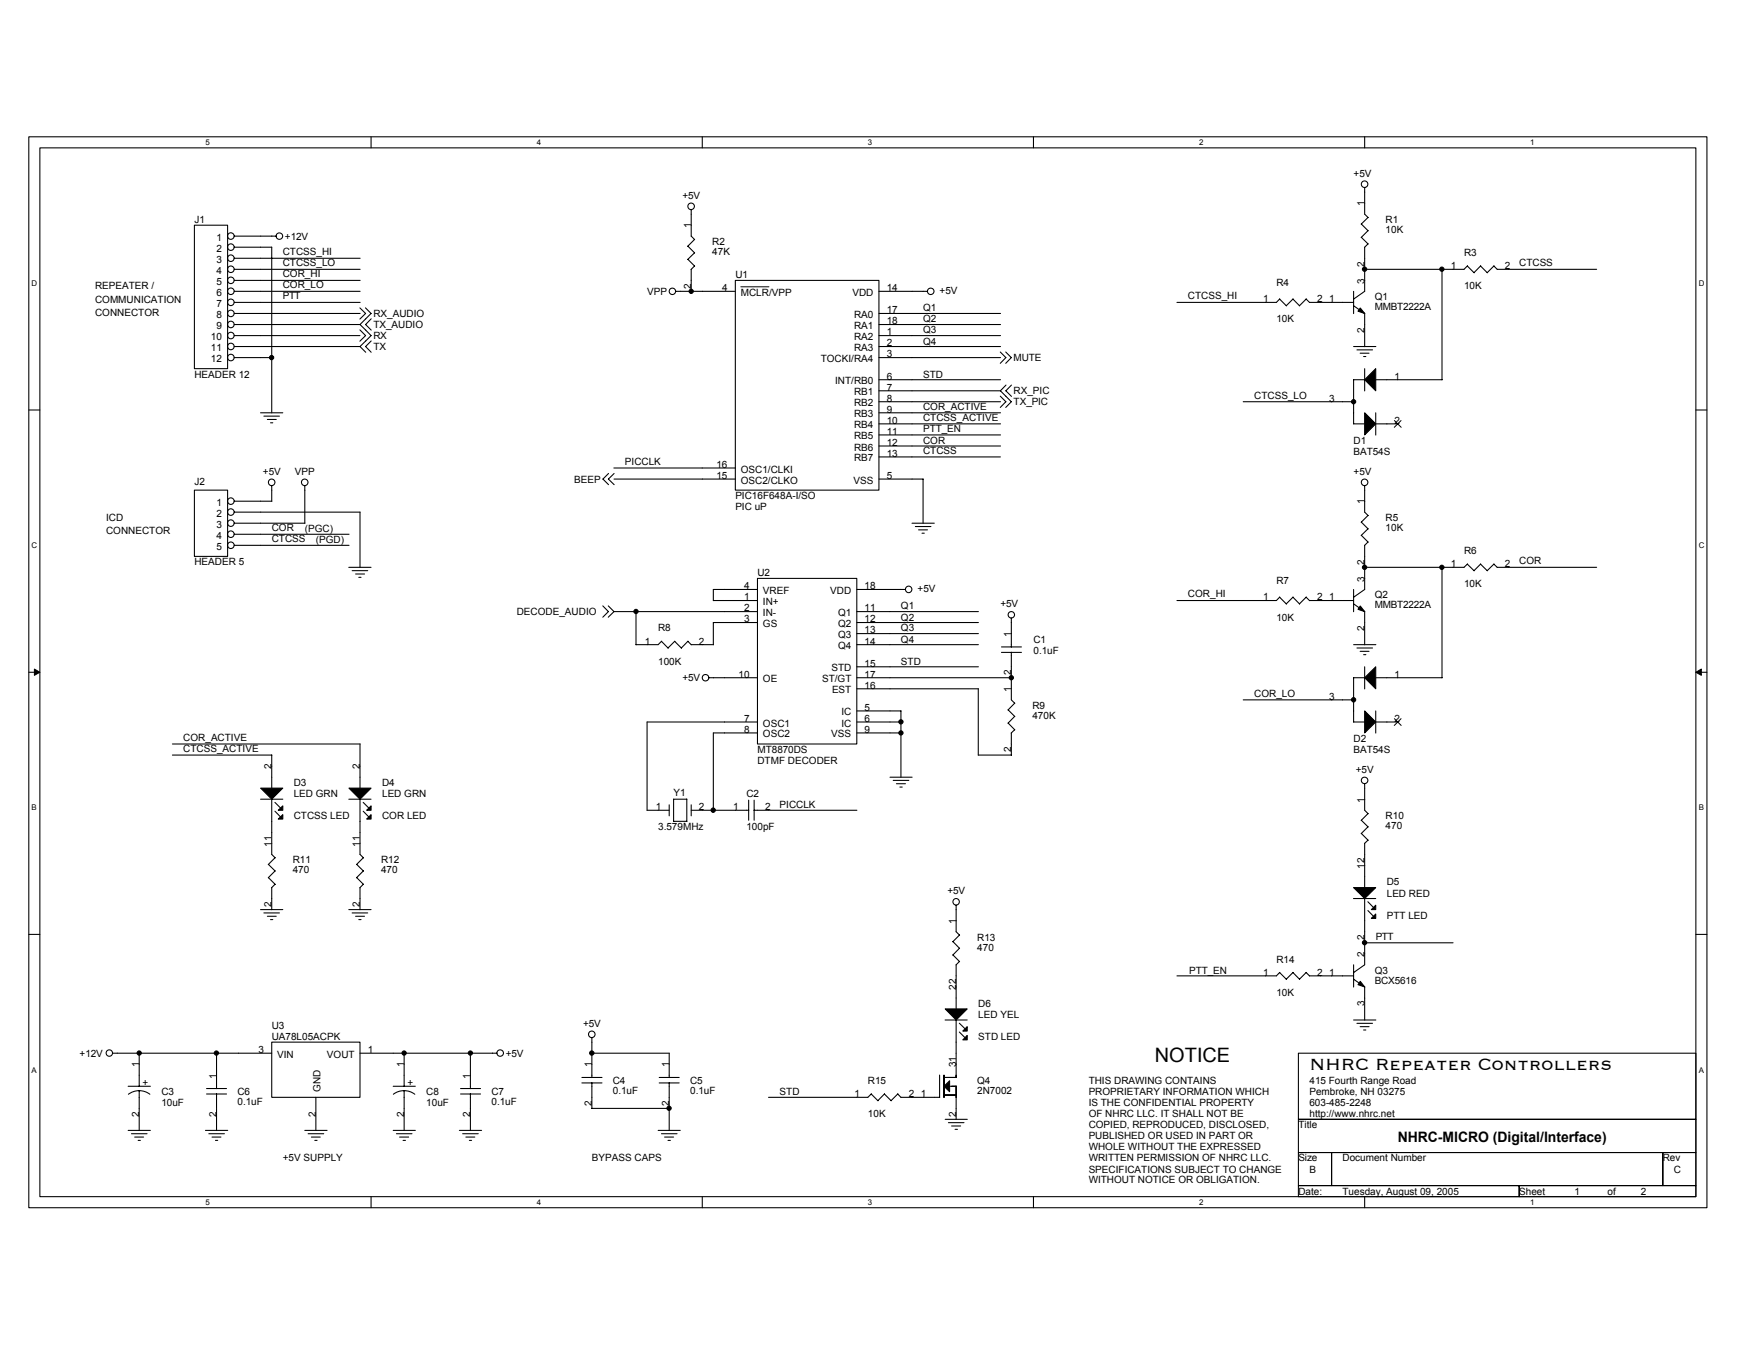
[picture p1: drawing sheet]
<svg xmlns="http://www.w3.org/2000/svg" width="279mm" height="216mm" viewBox="0 0 279 216" stroke-linecap="round" stroke-linejoin="round" font-family="sans-serif">
<path d="M4.6 21.7h266.4v170h-266.4zM6.3 23.5h262.9v166.5h-262.9z" fill="none" stroke="#000" stroke-width=".17"/>
<g fill="#fff">
<path d="M32.6 21.9h.7v1.4h-.7z"/>
<path d="M32.6 190.2h.7v1.4h-.7z"/>
</g>
<path d="M58.9 21.7v1.8M58.9 190v1.7" fill="none" stroke="#000" stroke-width=".17"/>
<g fill="#fff">
<path d="M85.2 21.9h.7v1.4h-.7z"/>
<path d="M85.2 190.2h.7v1.4h-.7z"/>
</g>
<path d="M111.5 21.7v1.8M111.5 190v1.7" fill="none" stroke="#000" stroke-width=".17"/>
<g fill="#fff">
<path d="M137.8 21.9h.7v1.4h-.7z"/>
<path d="M137.8 190.2h.7v1.4h-.7z"/>
</g>
<path d="M164.1 21.7v1.8M164.1 190v1.7" fill="none" stroke="#000" stroke-width=".17"/>
<g fill="#fff">
<path d="M190.4 21.9h.6v1.4h-.6z"/>
<path d="M190.4 190.2h.6v1.4h-.6z"/>
</g>
<path d="M216.6 21.7v1.8M216.6 190v1.7" fill="none" stroke="#000" stroke-width=".17"/>
<g fill="#fff">
<path d="M242.9 21.9h.7v1.4h-.7z"/>
<path d="M242.9 190.2h.7v1.4h-.7z"/>
<path d="M5 44.3h.9v1.4h-.9z"/>
<path d="M269.7 44.3h.9v1.4h-.9z"/>
<path d="M5 85.9h.9v1.4h-.9z"/>
<path d="M269.7 85.9h.9v1.4h-.9z"/>
</g>
<path d="M4.6 65.1h1.7M269.2 65.1h1.8" fill="none" stroke="#000" stroke-width=".17"/>
<g fill="#fff">
<path d="M5 127.5h.8v1.4h-.8z"/>
<path d="M269.7 127.5h.8v1.4h-.8z"/>
</g>
<path d="M4.6 106.7h1.7M269.2 106.7h1.8" fill="none" stroke="#000" stroke-width=".17"/>
<path d="M5.5 106.2l.8 .5-.8 .5zM269.2 106.7l.9-.5v1z" fill="#000" stroke="#000" stroke-width=".16"/>
<g fill="#fff">
<path d="M5 169.1h.8v1.4h-.8z"/>
<path d="M269.6 169.1h.9v1.4h-.9z"/>
</g>
<g fill="none" stroke="#000" stroke-width=".17">
<path d="M30.9 35.8h5.2v22.7h-5.2zM37.2 37.5h6.6M37.2 39.2h5.9M43.1 39.2v26.4M109.7 33.3v4.2l.6 .5M110.3 38l-1.1 1.1 1.1 1.1M216.1 35.6l1.1 1M216.1 37.7l1.1 1M216.6 29.8v4.2l.6 .5M216.6 39.2v7l-1.7 1.3M217.2 34.5l-1.1 1.1M217.2 36.6l-1.1 1.1"/>
<path d="M217.2 38.7l-.6 .6M37.2 55h20M37.2 46.2h20M37.2 48h20M37.2 49.8h20M37.2 51.5h20M37.2 53.3h19.9M37.2 56.8h6M37.2 41h20M37.2 42.8h20M37.2 44.5h20M57.1 52.4l.9 .9-.9 .9"/>
<path d="M57.1 48.9l.9 .9-.9 .9M58 48.9l.9 .9-1.8 1.7 1 .9M58 52.4l.9 .9-.9 .9M58.1 54.1l-1 .9 1 .9M58.9 50.6l-.9 .9 .9 .9M58.9 54.1l-.9 .9 .9 .9M107.3 46.2h9.4M109.2 41.2l1.1 1M109.7 42.8v3.4M110.3 40.1l-1.1 1.1M110.3 42.2l-.6 .6M116.7 44.5h22.8v33.3h-22.8z"/>
<path d="M139.5 55h19.3M139.5 46.2h7.7M139.5 49.8h19.3M139.5 51.5h19.3M139.5 53.3h19.3M139.5 56.8h19.3M158.8 55.9l.9 .9-.9 .9M159.7 55.9l.8 .9-.8 .9M203.1 47.5l1.1 1.1M203.2 47.5l-.6 .5h-15.8M214.9 48.5l1.7 1.3v5.2M214.9 55h3.5"/>
<path d="M214.9 46.2v3.6M214.9 48h-7l-.6-.5-1 1-1-1-1.1 1M215.4 55.5h2.5M215.9 56.1h1.4M216.5 56.6h.3M216.6 58.5v3.6M228.9 42.8v17.5M232.9 42.2l1.1 1.1M233 42.2l-.6 .6h-15.8M235.1 42.2l-1.1 1.1M237.2 42.2l.5 .6M237.2 42.2l-1.1 1.1-1.1-1.1"/>
<path d="M237.7 42.8h15.8M30.9 77.8h5.2v10.5h-5.2zM41.4 65.5h3.5M41.9 66.1h2.5M42.4 66.6h1.5M42.9 67.1h.4M43.1 77.1v2.5h-5.9M48.4 77.1v6M96.6 75.2l-.9 .9 .9 .8M97.5 74.3h19.2M97.5 76.1h19.2M97.5 75.2l-.9 .9 .9 .8"/>
<path d="M139.5 65.5h19.3M139.5 60.3h19.3M139.5 67.3h19.3M139.5 63.8h19.3M139.5 62h19.3M139.5 69h19.3M139.5 70.8h19.3M139.5 72.5h19.3M139.5 76.1h7.1M146.5 76.1v7M158.8 62.9l.9 .9-.9 .9M158.8 62l1.7 1.8-.8 .9"/>
<path d="M159.7 61.1l-.9 .9M160.6 61.1l-.9 .9 .9 .9M197.4 63.8h17.5M216.6 77.1v4.2l.6 .6M216.6 60.3h-1.7v7h1.8M218.4 60.3h10.5M218.4 67.3h3.5M218.4 65.5v3.6M37.2 83.1h11.2M37.2 81.3h20M37.2 84.8h18.2M37.2 86.6h18.2"/>
<path d="M55.4 90.1h3.5M55.9 90.6h2.5M56.5 91.1h1.4M57 91.7h.3M57.1 81.3v8.8M95.7 96.2l.9 .9-.9 .9M96.6 96.2l.9 .9M97.5 97.1l-.9 .9M97.5 97.1h22.7M101 97.1v5.2h3.5l.5-.5 1.1 1.1M113.2 95.3h7M120.2 91.8h15.8v26.3h-15.8z"/>
<path d="M120.2 93.6h-7v1.8M120.2 98.8h-7v3.6M136 93.6h7.7M136 97.1h19.3M136 98.8h19.3M144.8 83.1h3.5M145.3 83.6h2.5M145.8 84.1h1.4M146.4 84.6h.3M160.5 98.1v4.6M203.1 94.8l1.1 1.1M203.2 94.8l-.6 .5h-15.8"/>
<path d="M205.3 94.8l1 1.1M205.3 94.8l-1.1 1.1M207.3 94.8l.6 .6M207.4 94.8l-1.1 1.1M207.9 95.3h7M214.9 93.6v3.5M214.9 95.9l1.8 1.2M216.1 85l1.1 1.1M216.6 86.6v7l-1.7 1.2M216.6 97.1v5.3M217.2 81.8l-1.1 1.1 1.1 1.1M217.2 83.9l-1.1 1.1"/>
<path d="M217.2 86l-.6 .6M228.9 90.1v17.5M232.9 89.6l1.1 1M233 89.5l-.6 .6h-15.8M235.1 89.5l-1.1 1.1M237.2 89.6l.5 .5M237.2 89.5l-1.1 1.1-1.1-1M237.7 90.1h15.8M27.4 119.9h15.7v5.2M27.4 118.1h29.8M57.1 118.1v7M106 102.9l1.1-1.1 1.1 1.1"/>
<path d="M109.2 101.8l.5 .5h3.6M109.2 101.8l-1 1.1M112.5 107.6h7.7M120.2 114.6h-17.5v14.1M120.2 116.4h-7v12.3M136 107.6h24.6M136 102.3h19.3M136 114.6h7M136 116.4h7M136 100.6h19.3M136 109.3h19.3M136 105.9h19.3"/>
<path d="M136 112.9h7v10.5M155.3 119.9h5.3M155.3 109.3v10.6M159 103.6h3.2M159 102.7h3.2M160 114.8l1.1 1-.6 .6v3.5M160 112.7l1.1 1-1.1 1.1M160.5 103.5v7.6l.6 .6-1.1 1M197.4 111.1h17.5M214.9 102.3h3.5M215.4 102.9h2.5M215.9 103.4h1.4"/>
<path d="M216.5 103.9h.3M216.6 105.9v3.5M216.6 107.6h-1.7v7h1.8M218.4 107.6h10.5M218.4 112.9v3.5M218.4 114.6h3.5M41.4 126.9h3.5M42.6 137.2l1.1 1.1M42.6 139.3l1.1 1.1M43.1 126.9v8.7l.6 .6M43.6 127.4l.9 .9M43.6 128.8l.9 .9"/>
<path d="M43.7 136.2l-1.1 1M43.7 138.3l-1.1 1M55.4 126.9h3.5M56.6 137.2l1.1 1.1M56.6 139.3l1.1 1.1M57.1 126.9v8.7l.6 .6M57.7 127.4l.8 .9M57.7 128.8l.8 .9M57.7 136.2l-1.1 1M57.7 138.3l-1.1 1M102.7 128.6h3.5M106.2 127.8v1.7"/>
<path d="M106.9 130.4h2.2M109 126.9h-2.1v3.5M109 126.9v3.5M109.7 127.8v1.7M109.7 128.6h9.2M118.9 127v3.2M119.7 128.6h16.3M119.7 127v3.2M141.3 123.4h3.5M141.8 123.9h2.5M142.3 124.4h1.4M142.9 124.9h.3"/>
<path d="M216.1 130.2l1.1 1.1M216.6 124.4v4.2l.6 .6M216.6 133.9v7M217.2 129.2l-1.1 1M217.2 131.3l-1.1 1 1.1 1.1M217.2 133.4l-.6 .5M4.6 148.3h1.7M41.4 144.4h3.5M41.9 144.9h2.5M42.4 145.5h1.5M42.9 146h.4M43.1 140.9v3.5"/>
<path d="M43.7 140.4l-.6 .5M55.4 144.4h3.5M55.9 144.9h2.5M56.5 145.5h1.4M57 146h.3M57.1 140.9v3.5M57.7 140.4l-.6 .5M151.3 149.5l1 1.1M151.3 151.6l1 1.1-.5 .5M151.8 143.7v4.2l.5 .6M151.8 153.2v7M152.3 148.4l-1 1.1"/>
<path d="M152.3 150.5l-1 1.1M203.1 154.4l1.1 1.1M203.2 154.4l-.6 .5h-15.8M207.9 154.9h7M207.9 154.9l-.5-.5-1.1 1.1-1-1.1-1.1 1M214.9 142.6h3.5M214.9 155.4l1.7 1.3v5.2M214.9 153.2v3.5M216.6 142.6v10.6l-1.7 1.2M216.6 149.7h14.1M217.1 143.2l.9 .9M217.1 144.5l.9 1"/>
<path d="M269.2 148.3h1.8M17.9 167.2h25.2M20.3 179.5h3.6M20.3 172.4h3.6M20.4 173.7l1-.5 .7-.1 .7 .1 1 .5M20.9 180h2.4M22.1 167.2v5.3M22.1 173.1v6.4M32.6 179.5h3.6M32.8 173.7h3.2M32.8 172.8h3.2M33.1 180h2.5"/>
<path d="M34.4 167.2v5.6M34.4 173.7v5.8M43.1 165.4h14v8.8h-14zM48.4 179.5h3.5M48.9 180h2.5M50.1 174.2v5.3M57.1 167.2h21.8M62.4 179.5h3.5M62.4 172.4h3.5M62.4 173.7l.7-.4 1-.2 .8 .1 .9 .5M62.9 180h2.5M64.2 167.2v5.3"/>
<path d="M64.2 173.1v6.4M72.9 179.5h3.6M73.1 173.7h3.2M73.1 172.8h3.2M73.4 180h2.5M74.7 167.2v5.6M74.7 173.7v5.8M92.4 171h3.2M92.4 171.9h3.2M94 167.2h12.3l-.1 3.9M94 164.7v6.4M94 171.9v4.1h12.3"/>
<path d="M104.5 179.5h3.5M104.6 171h3.2M104.6 171.9h3.2M105 180h2.5M106.2 171.9v7.6M138.3 173.7l1.1 1.1M138.3 173.7l-.5 .5h-15.8M140.4 173.7l1.1 1.1M140.4 173.7l-1 1M142.5 173.7l.5 .5M142.5 173.7l-1 1M143 174.2h6.2"/>
<path d="M149.2 170.7v3.5M149.9 170.7v3.5M149.9 173.8h1.9M150 161.9h3.5M150.1 177.7h3.5M150.6 178.2h2.4M150.7 172.4h1.1v5.3M151.1 178.8h1.4M151.6 179.3h.4M151.8 161.9v9.2l-2-.1M152.3 162.4l.9 .9M152.3 163.8l.9 .9"/>
<path d="M206.1 167.2h63.1v10.5h-63.1zM206.1 177.7h63.1v5.3h-63.1zM214.9 161.9h3.5M215.4 162.5h2.5M215.9 163h1.4M216.5 163.5h.3M21.4 180.5h1.4M21.9 181h.4M33.7 180.5h1.4M34.2 181h.4M49.4 180.5h1.4M50 181h.3"/>
<path d="M63.4 180.5h1.5M64 181h.4M74 180.5h1.4M74.5 181h.4M105.5 180.5h1.4M106 181h.4M206.1 183h5.3v5.2h-5.3zM206.1 188.2h35.1v1.8h-35.1zM211.4 183h52.6v5.2h-52.6zM241.2 188.2h28v1.8h-28zM264 183h5.2v5.2h-5.2z"/>
<circle cx="36.6" cy="39.2" r=".52"/>
<circle cx="36.6" cy="37.5" r=".52"/>
<circle cx="44.4" cy="37.5" r=".52"/>
<circle cx="109.7" cy="32.8" r=".52"/>
<circle cx="216.6" cy="29.2" r=".52"/>
<circle cx="36.6" cy="53.3" r=".52"/>
<circle cx="36.6" cy="51.5" r=".52"/>
<circle cx="36.6" cy="41" r=".52"/>
<circle cx="36.6" cy="44.5" r=".52"/>
<circle cx="36.6" cy="42.7" r=".52"/>
<circle cx="36.6" cy="55" r=".52"/>
<circle cx="36.6" cy="48" r=".52"/>
<circle cx="36.6" cy="49.8" r=".52"/>
<circle cx="36.6" cy="56.8" r=".52"/>
<circle cx="36.6" cy="46.2" r=".52"/>
<circle cx="106.7" cy="46.2" r=".51"/>
<circle cx="147.8" cy="46.2" r=".52"/>
<circle cx="36.6" cy="79.6" r=".52"/>
<circle cx="43.1" cy="76.6" r=".52"/>
<circle cx="48.4" cy="76.6" r=".52"/>
<circle cx="216.6" cy="76.6" r=".52"/>
<circle cx="36.6" cy="84.8" r=".52"/>
<circle cx="36.6" cy="86.6" r=".52"/>
<circle cx="36.6" cy="83" r=".52"/>
<circle cx="36.6" cy="81.3" r=".52"/>
<circle cx="144.2" cy="93.6" r=".52"/>
<circle cx="160.5" cy="97.6" r=".51"/>
<circle cx="112" cy="107.6" r=".52"/>
<circle cx="216.6" cy="123.9" r=".52"/>
<circle cx="151.8" cy="143.2" r=".52"/>
<circle cx="17.4" cy="167.2" r=".51"/>
<circle cx="79.4" cy="167.2" r=".52"/>
<circle cx="93.9" cy="164.2" r=".52"/>
</g>
<g fill="#000" stroke="#000" stroke-width=".17">
<path d="M215.9 48.9l.7 .9-1-.4z" fill-rule="evenodd"/>
<path d="M216.6 60.3l1.8-1.8v3.5z" fill-rule="evenodd"/>
<path d="M216.6 65.5l1.8 1.8-1.8 1.7z" fill-rule="evenodd"/>
<path d="M215.9 96.2l.7 .9-1-.4z" fill-rule="evenodd"/>
<path d="M216.6 112.9l1.8 1.7-1.8 1.8z" fill-rule="evenodd"/>
<path d="M216.6 107.6l1.8-1.7v3.4z" fill-rule="evenodd"/>
<path d="M41.4 125.1h3.5l-1.8 1.8z" fill-rule="evenodd"/>
<path d="M44.2 128.6l.7-.7v.7z" fill-rule="evenodd"/>
<path d="M44.2 130l.7-.7v.7z" fill-rule="evenodd"/>
<path d="M55.4 125.1h3.5l-1.8 1.8z" fill-rule="evenodd"/>
<path d="M58.2 128.6l.7-.7v.7z" fill-rule="evenodd"/>
<path d="M58.2 130l.7-.7v.7z" fill-rule="evenodd"/>
<path d="M215.9 155.8l.7 .9-1-.4z" fill-rule="evenodd"/>
<path d="M214.9 140.9h3.5l-1.8 1.7z" fill-rule="evenodd"/>
<path d="M217.7 144.4l.7-.7v.7z" fill-rule="evenodd"/>
<path d="M217.7 145.8l.7-.7v.7z" fill-rule="evenodd"/>
<path d="M149.9 172.4l.8-.8v1.7z" fill-rule="evenodd"/>
<path d="M150.1 160.2h3.4l-1.7 1.7z" fill-rule="evenodd"/>
<path d="M153.5 163v.7h-.7z" fill-rule="evenodd"/>
<path d="M153.5 164.4v.7h-.7z" fill-rule="evenodd"/>
<circle cx="43.1" cy="56.8" r=".34"/>
<circle cx="109.7" cy="46.2" r=".34"/>
<circle cx="216.6" cy="42.7" r=".35"/>
<circle cx="228.9" cy="42.7" r=".34"/>
<circle cx="214.9" cy="63.8" r=".34"/>
<circle cx="101" cy="97.1" r=".34"/>
<circle cx="216.6" cy="90.1" r=".35"/>
<circle cx="228.9" cy="90.1" r=".34"/>
<circle cx="143" cy="116.4" r=".34"/>
<circle cx="143" cy="114.6" r=".34"/>
<circle cx="160.5" cy="107.6" r=".34"/>
<circle cx="214.9" cy="111.1" r=".34"/>
<circle cx="113.2" cy="128.6" r=".34"/>
<circle cx="216.6" cy="149.6" r=".35"/>
<circle cx="22.1" cy="167.2" r=".34"/>
<circle cx="34.4" cy="167.2" r=".34"/>
<circle cx="64.2" cy="167.2" r=".34"/>
<circle cx="74.7" cy="167.2" r=".34"/>
<circle cx="94" cy="167.2" r=".35"/>
<circle cx="106.2" cy="175.9" r=".34"/>
</g>
<path d="M117.6 45.5h4.5M221.4 66.8l1 1M222.4 66.8l-1.1 1M221.4 114.1l1 1.1M222.4 114.1l-1.1 1.1" fill="none" stroke="#000" stroke-width=".16"/>
<text font-size="3.3" x="207.9" y="169.9">NHRC Repeater Controllers</text>
<text font-size="3.2" x="183.3" y="168.6">NOTICE</text>
<text font-size="2.3" x="221.9" y="181.2">NHRC-MICRO (Digital/Interface)</text>
<g font-size="1.6">
<text x="214.9" y="28">+5V</text>
<text x="30.9" y="35.4">J1</text>
<text x="108.3" y="31.6">+5V</text>
<text x="216.6" y="32.8" transform="rotate(-90 216.6 32.8)">1</text>
<text x="220" y="35.4">R1</text>
<text x="34.4" y="38.2">1</text>
<text x="34.4" y="40">2</text>
<text x="34.4" y="41.7">3</text>
<text x="44.9" y="40.5">CTCSS_HI</text>
<text x="45.2" y="38">+12V</text>
<text x="109.7" y="36.3" transform="rotate(-90 109.7 36.3)">1</text>
<text x="113.1" y="38.9">R2</text>
<text x="113.1" y="40.5">47K</text>
<text x="220" y="37">10K</text>
<text x="232.4" y="40.7">R3</text>
<text x="15.1" y="45.9">REPEATER /</text>
<text x="34.4" y="43.5">4</text>
<text x="34.4" y="45.2">5</text>
<text x="34.4" y="47">6</text>
<text x="44.9" y="44">COR_HI</text>
<text x="44.9" y="45.7">COR_LO</text>
<text x="44.9" y="42.2">CTCSS_LO</text>
<text x="44.9" y="47.5">PTT</text>
<text x="102.7" y="46.8">VPP</text>
<text x="109.7" y="45.8" transform="rotate(-90 109.7 45.8)">2</text>
<text x="114.6" y="46.2">4</text>
<text x="116.7" y="44.2">U1</text>
<text x="117.6" y="47">MCLR/VPP</text>
<text x="135.3" y="47">VDD</text>
<text x="140.8" y="46.2">14</text>
<text x="149.2" y="46.6">+5V</text>
<text x="188.6" y="47.5">CTCSS_HI</text>
<text x="200.5" y="48">1</text>
<text x="202.6" y="45.4">R4</text>
<text x="209.1" y="48">2</text>
<text x="211" y="48">1</text>
<text x="216.6" y="45" transform="rotate(-90 216.6 45)">3</text>
<text x="216.6" y="42.3" transform="rotate(-90 216.6 42.3)">2</text>
<text x="218.2" y="47.7">Q1</text>
<text x="230.3" y="42.7">1</text>
<text x="232.4" y="45.9">10K</text>
<text x="238.9" y="42.7">2</text>
<text x="241.2" y="42.2">CTCSS</text>
<text x="15.1" y="48">COMMUNICATION</text>
<text x="15.1" y="50.1">CONNECTOR</text>
<text x="33.5" y="54">10</text>
<text x="34.4" y="48.7">7</text>
<text x="34.4" y="50.5">8</text>
<text x="34.4" y="52.2">9</text>
<text x="59.3" y="52">TX_AUDIO</text>
<text x="59.3" y="53.8">RX</text>
<text x="59.3" y="50.3">RX_AUDIO</text>
<text x="135.6" y="50.5">RA0</text>
<text x="135.6" y="52.2">RA1</text>
<text x="135.6" y="54">RA2</text>
<text x="140.8" y="49.7">17</text>
<text x="140.8" y="51.5">18</text>
<text x="140.8" y="53.3">1</text>
<text x="146.5" y="49.4">Q1</text>
<text x="146.5" y="52.9">Q3</text>
<text x="146.5" y="51.2">Q2</text>
<text x="202.6" y="51.2">10K</text>
<text x="216.6" y="52.9" transform="rotate(-90 216.6 52.9)">2</text>
<text x="218.2" y="49.3">MMBT2222A</text>
<text x="30.9" y="59.9">HEADER 12</text>
<text x="33.5" y="55.7">11</text>
<text x="33.5" y="57.5">12</text>
<text x="59.3" y="55.6">TX</text>
<text x="130.3" y="57.5">TOCKI/RA4</text>
<text x="135.6" y="55.7">RA3</text>
<text x="140.8" y="55">2</text>
<text x="140.8" y="56.7">3</text>
<text x="146.5" y="59.9">STD</text>
<text x="146.5" y="54.7">Q4</text>
<text x="160.9" y="57.3">MUTE</text>
<text x="132.6" y="61">INT/RB0</text>
<text x="135.6" y="62.8">RB1</text>
<text x="135.6" y="64.5">RB2</text>
<text x="140.8" y="60.3">6</text>
<text x="140.8" y="62">7</text>
<text x="140.8" y="63.8">8</text>
<text x="140.8" y="65.5">9</text>
<text x="146.5" y="65">COR_ACTIVE</text>
<text x="160.9" y="62.6">RX_PIC</text>
<text x="160.9" y="64.3">TX_PIC</text>
<text x="199.1" y="63.3">CTCSS_LO</text>
<text x="211" y="63.8">3</text>
<text x="221.4" y="60.3">1</text>
<text x="135.6" y="66.3">RB3</text>
<text x="135.6" y="68">RB4</text>
<text x="135.6" y="69.8">RB5</text>
<text x="135.6" y="71.5">RB6</text>
<text x="140.8" y="67.3">10</text>
<text x="140.8" y="69">11</text>
<text x="140.8" y="70.8">12</text>
<text x="146.5" y="70.5">COR</text>
<text x="146.5" y="68.5">PTT_EN</text>
<text x="146.5" y="66.8">CTCSS_ACTIVE</text>
<text x="214.9" y="70.5">D1</text>
<text x="221.4" y="67.3">2</text>
<text x="30.9" y="76.9">J2</text>
<text x="41.7" y="75.4">+5V</text>
<text x="46.8" y="75.4">VPP</text>
<text x="91.2" y="76.6">BEEP</text>
<text x="99.2" y="73.8">PICCLK</text>
<text x="113.7" y="76">15</text>
<text x="113.7" y="74.3">16</text>
<text x="117.6" y="76.8">OSC2/CLKO</text>
<text x="117.6" y="75">OSC1/CLKI</text>
<text x="135.5" y="76.8">VSS</text>
<text x="135.6" y="73.3">RB7</text>
<text x="140.8" y="72.5">13</text>
<text x="140.8" y="76">5</text>
<text x="146.5" y="72">CTCSS</text>
<text x="214.9" y="75.4">+5V</text>
<text x="214.9" y="72.2">BAT54S</text>
<text x="16.8" y="82.7">ICD</text>
<text x="34.4" y="80.3">1</text>
<text x="34.4" y="82">2</text>
<text x="34.4" y="83.8">3</text>
<text x="116.7" y="79.2">PIC16F648A-I/SO</text>
<text x="116.7" y="81">PIC uP</text>
<text x="216.6" y="80.1" transform="rotate(-90 216.6 80.1)">1</text>
<text x="220" y="82.7">R5</text>
<text x="16.8" y="84.8">CONNECTOR</text>
<text x="30.9" y="89.7">HEADER 5</text>
<text x="34.4" y="85.5">4</text>
<text x="34.4" y="87.3">5</text>
<text x="43.1" y="84.3">COR</text>
<text x="43.1" y="86.1">CTCSS</text>
<text x="48.4" y="84.5">(PGC)</text>
<text x="50.1" y="86.2">(PGD)</text>
<text x="216.6" y="89.7" transform="rotate(-90 216.6 89.7)">2</text>
<text x="220" y="84.3">10K</text>
<text x="232.4" y="88">R6</text>
<text x="241.2" y="89.6">COR</text>
<text x="118.1" y="95.3">1</text>
<text x="118.1" y="93.6">4</text>
<text x="120.2" y="91.5">U2</text>
<text x="121.1" y="94.3">VREF</text>
<text x="131.8" y="94.3">VDD</text>
<text x="137.2" y="93.6">18</text>
<text x="145.7" y="93.9">+5V</text>
<text x="188.6" y="94.8">COR_HI</text>
<text x="200.5" y="95.3">1</text>
<text x="202.6" y="92.7">R7</text>
<text x="209.1" y="95.3">2</text>
<text x="211" y="95.3">1</text>
<text x="216.6" y="92.4" transform="rotate(-90 216.6 92.4)">3</text>
<text x="218.2" y="95">Q2</text>
<text x="230.3" y="90">1</text>
<text x="232.4" y="93.2">10K</text>
<text x="238.9" y="90">2</text>
<text x="82" y="97.6">DECODE_AUDIO</text>
<text x="104.5" y="100.2">R8</text>
<text x="118.1" y="97.1">2</text>
<text x="118.1" y="98.8">3</text>
<text x="121.1" y="96.1">IN+</text>
<text x="121.1" y="97.8">IN-</text>
<text x="121.1" y="99.5">GS</text>
<text x="133" y="97.8">Q1</text>
<text x="133" y="99.5">Q2</text>
<text x="133" y="101.3">Q3</text>
<text x="137.2" y="97.1">11</text>
<text x="137.2" y="98.8">12</text>
<text x="137.2" y="100.6">13</text>
<text x="143" y="96.8">Q1</text>
<text x="143" y="100.2">Q3</text>
<text x="143" y="98.5">Q2</text>
<text x="158.8" y="96.4">+5V</text>
<text x="160.5" y="101.1" transform="rotate(-90 160.5 101.1)">1</text>
<text x="202.6" y="98.5">10K</text>
<text x="216.6" y="100.2" transform="rotate(-90 216.6 100.2)">2</text>
<text x="218.2" y="96.6">MMBT2222A</text>
<text x="102.4" y="102.3">1</text>
<text x="104.5" y="105.5">100K</text>
<text x="111" y="102.3">2</text>
<text x="117.2" y="107.6">10</text>
<text x="132" y="106.6">STD</text>
<text x="133" y="103.1">Q4</text>
<text x="137.2" y="102.3">14</text>
<text x="137.2" y="105.8">15</text>
<text x="137.2" y="107.6">17</text>
<text x="143" y="105.5">STD</text>
<text x="143" y="102">Q4</text>
<text x="160.5" y="107.2" transform="rotate(-90 160.5 107.2)">2</text>
<text x="164.1" y="102">C1</text>
<text x="164.1" y="103.8">0.1uF</text>
<text x="221.4" y="107.6">1</text>
<text x="108.3" y="108.1">+5V</text>
<text x="121.1" y="108.3">OE</text>
<text x="130.5" y="108.3">ST/GT</text>
<text x="132.1" y="110.1">EST</text>
<text x="133.6" y="113.6">IC</text>
<text x="137.2" y="109.3">16</text>
<text x="137.2" y="112.8">5</text>
<text x="160.5" y="109.9" transform="rotate(-90 160.5 109.9)">1</text>
<text x="163.9" y="112.5">R9</text>
<text x="199.1" y="110.6">COR_LO</text>
<text x="211" y="111.1">3</text>
<text x="29.1" y="117.6">COR_ACTIVE</text>
<text x="29.1" y="119.4">CTCSS_ACTIVE</text>
<text x="118.1" y="116.3">8</text>
<text x="118.1" y="114.6">7</text>
<text x="120.2" y="119.5">MT8870DS</text>
<text x="121.1" y="117.1">OSC2</text>
<text x="121.1" y="115.3">OSC1</text>
<text x="132" y="117.1">VSS</text>
<text x="133.6" y="115.3">IC</text>
<text x="137.2" y="116.3">9</text>
<text x="137.2" y="114.6">6</text>
<text x="160.5" y="119.4" transform="rotate(-90 160.5 119.4)">2</text>
<text x="163.9" y="114.1">470K</text>
<text x="214.9" y="117.8">D2</text>
<text x="214.9" y="119.5">BAT54S</text>
<text x="221.4" y="114.6">2</text>
<text x="43.1" y="122.2" transform="rotate(-90 43.1 122.2)">2</text>
<text x="46.6" y="124.8">D3</text>
<text x="57.1" y="122.2" transform="rotate(-90 57.1 122.2)">2</text>
<text x="60.7" y="124.8">D4</text>
<text x="120.2" y="121.3">DTMF DECODER</text>
<text x="215.2" y="122.7">+5V</text>
<text x="46.6" y="126.5">LED GRN</text>
<text x="46.6" y="130">CTCSS LED</text>
<text x="60.7" y="130">COR LED</text>
<text x="60.7" y="126.5">LED GRN</text>
<text x="104.1" y="128.6">1</text>
<text x="104.5" y="131.8">3.579MHz</text>
<text x="106.9" y="126.4">Y1</text>
<text x="111" y="128.6">2</text>
<text x="116.4" y="128.6">1</text>
<text x="118.5" y="126.5">C2</text>
<text x="118.5" y="131.8">100pF</text>
<text x="121.5" y="128.6">2</text>
<text x="123.8" y="128.3">PICCLK</text>
<text x="216.6" y="127.4" transform="rotate(-90 216.6 127.4)">1</text>
<text x="220" y="130">R10</text>
<text x="220" y="131.6">470</text>
<text x="43.1" y="134.4" transform="rotate(-90 43.1 134.4)">11</text>
<text x="46.5" y="137.1">R11</text>
<text x="57.1" y="134.4" transform="rotate(-90 57.1 134.4)">11</text>
<text x="60.5" y="137.1">R12</text>
<text x="216.6" y="137.9" transform="rotate(-90 216.6 137.9)">12</text>
<text x="43.1" y="144" transform="rotate(-90 43.1 144)">2</text>
<text x="46.5" y="138.6">470</text>
<text x="57.1" y="144" transform="rotate(-90 57.1 144)">2</text>
<text x="60.5" y="138.6">470</text>
<text x="150.4" y="142">+5V</text>
<text x="220.2" y="140.6">D5</text>
<text x="220.2" y="142.3">LED RED</text>
<text x="151.8" y="146.7" transform="rotate(-90 151.8 146.7)">1</text>
<text x="155.1" y="149.3">R13</text>
<text x="216.6" y="149.2" transform="rotate(-90 216.6 149.2)">2</text>
<text x="218.4" y="149.2">PTT</text>
<text x="220.2" y="145.8">PTT LED</text>
<text x="155.1" y="150.9">470</text>
<text x="188.8" y="154.6">PTT_EN</text>
<text x="200.5" y="154.9">1</text>
<text x="202.6" y="152.8">R14</text>
<text x="209.1" y="154.9">2</text>
<text x="211" y="154.9">1</text>
<text x="216.6" y="151.9" transform="rotate(-90 216.6 151.9)">2</text>
<text x="218.2" y="154.6">Q3</text>
<text x="151.8" y="157.2" transform="rotate(-90 151.8 157.2)">22</text>
<text x="155.3" y="159.9">D6</text>
<text x="155.3" y="161.6">LED YEL</text>
<text x="202.6" y="158.1">10K</text>
<text x="216.6" y="159.8" transform="rotate(-90 216.6 159.8)">3</text>
<text x="218.2" y="156.2">BCX5616</text>
<text x="12.6" y="167.7">+12V</text>
<text x="41" y="167.2">3</text>
<text x="43.1" y="163.3">U3</text>
<text x="43.1" y="165.1">UA78L05ACPK</text>
<text x="44" y="167.9">VIN</text>
<text x="51.9" y="167.9">VOUT</text>
<text x="58.4" y="167.2">1</text>
<text x="80.3" y="167.7">+5V</text>
<text x="92.6" y="163">+5V</text>
<text x="155.3" y="165.1">STD LED</text>
<text x="22.1" y="169.5" transform="rotate(-90 22.1 169.5)">1</text>
<text x="22.6" y="172.5">+</text>
<text x="25.6" y="173.9">C3</text>
<text x="34.4" y="171.2" transform="rotate(-90 34.4 171.2)">1</text>
<text x="37.7" y="173.9">C6</text>
<text x="50.9" y="173.3" transform="rotate(-90 50.9 173.3)">GND</text>
<text x="64.1" y="169.5" transform="rotate(-90 64.1 169.5)">1</text>
<text x="64.7" y="172.5">+</text>
<text x="67.7" y="173.9">C8</text>
<text x="74.7" y="171.2" transform="rotate(-90 74.7 171.2)">1</text>
<text x="78" y="173.9">C7</text>
<text x="93.9" y="169.5" transform="rotate(-90 93.9 169.5)">1</text>
<text x="97.3" y="172.1">C4</text>
<text x="97.3" y="173.7">0.1uF</text>
<text x="106.2" y="169.5" transform="rotate(-90 106.2 169.5)">1</text>
<text x="109.6" y="172.1">C5</text>
<text x="109.6" y="173.7">0.1uF</text>
<text x="123.8" y="173.9">STD</text>
<text x="137.8" y="172.1">R15</text>
<text x="151.8" y="169.5" transform="rotate(-90 151.8 169.5)">31</text>
<text x="155.1" y="172.1">Q4</text>
<text x="155.1" y="173.7">2N7002</text>
<text x="172.8" y="173.9">PROPRIETARY INFORMATION WHICH</text>
<text x="172.8" y="172.1">THIS DRAWING CONTAINS</text>
<text x="207.9" y="172.1">415 Fourth Range Road</text>
<text x="207.9" y="173.9">Pembroke, NH 03275</text>
<text x="22.1" y="177.3" transform="rotate(-90 22.1 177.3)">2</text>
<text x="25.6" y="175.6">10uF</text>
<text x="34.4" y="177.3" transform="rotate(-90 34.4 177.3)">2</text>
<text x="37.7" y="175.5">0.1uF</text>
<text x="50.1" y="177.3" transform="rotate(-90 50.1 177.3)">2</text>
<text x="64.1" y="177.3" transform="rotate(-90 64.1 177.3)">2</text>
<text x="67.7" y="175.6">10uF</text>
<text x="74.7" y="177.3" transform="rotate(-90 74.7 177.3)">2</text>
<text x="78" y="175.5">0.1uF</text>
<text x="93.9" y="175.5" transform="rotate(-90 93.9 175.5)">2</text>
<text x="106.2" y="175.5" transform="rotate(-90 106.2 175.5)">2</text>
<text x="135.7" y="174.2">1</text>
<text x="137.8" y="177.4">10K</text>
<text x="144.3" y="174.2">2</text>
<text x="146.2" y="174.2">1</text>
<text x="151.8" y="177.3" transform="rotate(-90 151.8 177.3)">2</text>
<text x="172.8" y="179.1">COPIED, REPRODUCED, DISCLOSED,</text>
<text x="172.8" y="175.6">IS THE CONFIDENTIAL PROPERTY</text>
<text x="172.8" y="177.4">OF NHRC LLC. IT SHALL NOT BE</text>
<text x="206.1" y="179.1">Title</text>
<text x="207.9" y="175.6">603-485-2248</text>
<text x="207.9" y="177.4">http://www.nhrc.net</text>
<text x="44.9" y="184.4">+5V SUPPLY</text>
<text x="94" y="184.4">BYPASS CAPS</text>
<text x="172.8" y="182.6">WHOLE WITHOUT THE EXPRESSED</text>
<text x="172.8" y="180.9">PUBLISHED OR USED IN PART OR</text>
<text x="172.8" y="184.4">WRITTEN PERMISSION OF NHRC LLC.</text>
<text x="206.1" y="184.4">Size</text>
<text x="213.1" y="184.4">Document Number</text>
<text x="264" y="184.4">Rev</text>
<text x="172.8" y="187.9">WITHOUT NOTICE OR OBLIGATION.</text>
<text x="172.8" y="186.1">SPECIFICATIONS SUBJECT TO CHANGE</text>
<text x="206.1" y="189.6">Date:</text>
<text x="207.9" y="186.1">B</text>
<text x="213.1" y="189.6">Tuesday, August 09, 2005</text>
<text x="241.2" y="189.6">Sheet</text>
<text x="249.9" y="189.6">1</text>
<text x="255.2" y="189.6">of</text>
<text x="260.5" y="189.6">2</text>
<text x="265.7" y="186.1">C</text>
</g>
<g font-size="1.3">
<text x="32.6" y="23">5</text>
<text x="85.2" y="23">4</text>
<text x="137.8" y="23">3</text>
<text x="190.4" y="23">2</text>
<text x="242.9" y="23">1</text>
<text x="5" y="45.4">D</text>
<text x="269.7" y="45.4">D</text>
<text x="5" y="87">C</text>
<text x="269.7" y="87">C</text>
<text x="5" y="128.7">B</text>
<text x="269.7" y="128.7">B</text>
<text x="5" y="170.3">A</text>
<text x="269.7" y="170.3">A</text>
<text x="32.6" y="191.3">5</text>
<text x="85.2" y="191.3">4</text>
<text x="137.8" y="191.3">3</text>
<text x="190.4" y="191.3">2</text>
<text x="242.9" y="191.3">1</text>
</g>
</svg>
